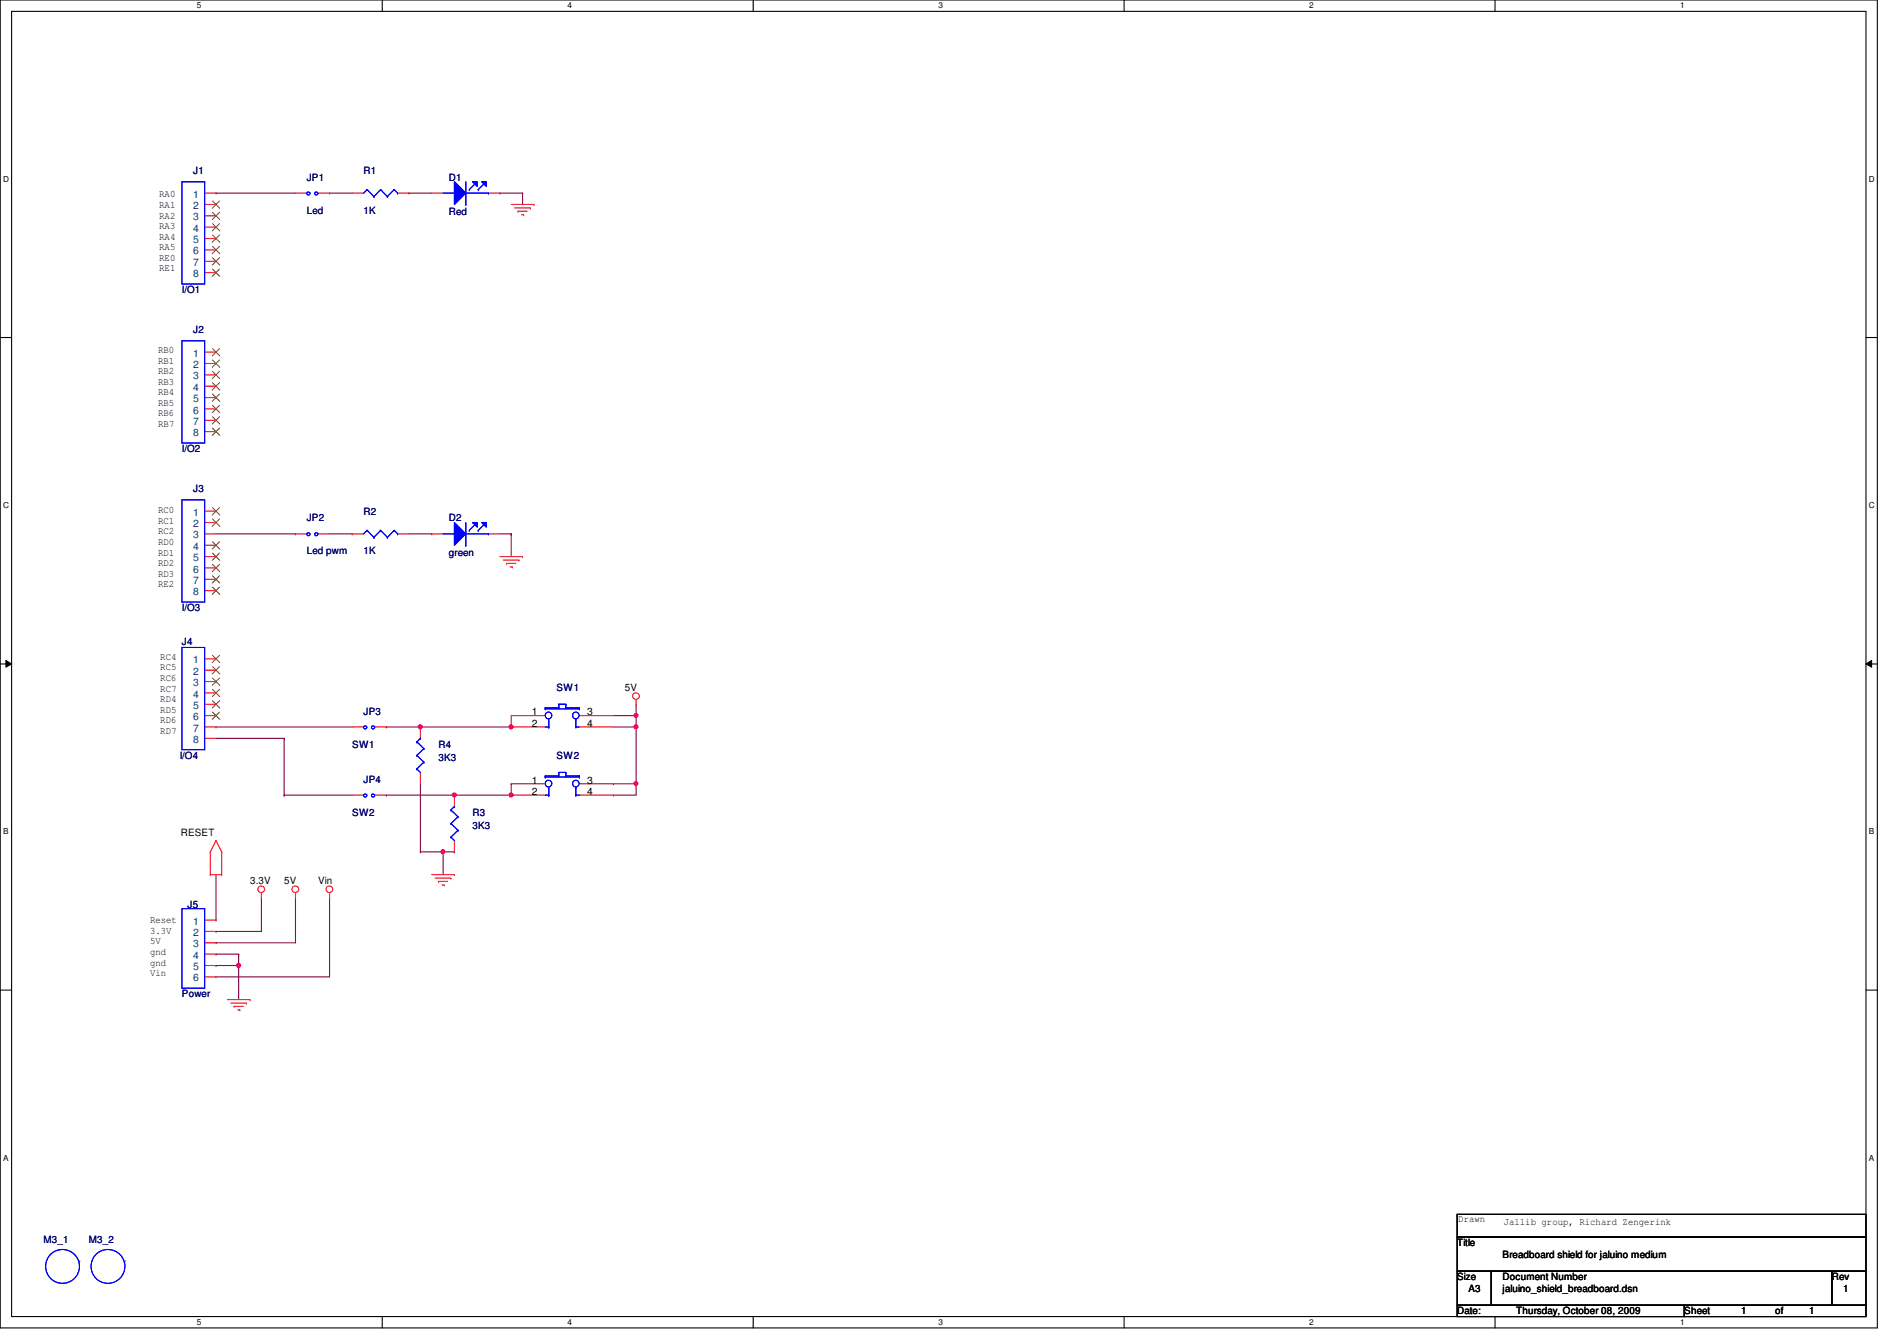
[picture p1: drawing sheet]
<svg xmlns="http://www.w3.org/2000/svg" width="297mm" height="210mm" viewBox="0 0 297 210" stroke-linecap="round" stroke-linejoin="round" font-family="sans-serif">
<path d="M0 0h294v207.9h-294zM1.8 1.8h290.4v204.3h-290.4z" fill="none" stroke="#000" stroke-width=".17"/>
<g fill="#fff">
<path d="M30.8 .2h.7v1.4h-.7z"/>
<path d="M30.8 206.2h.7v1.4h-.7z"/>
</g>
<path d="M59.9 0v1.8M59.9 206.1v1.8" fill="none" stroke="#000" stroke-width=".17"/>
<g fill="#fff">
<path d="M88.9 .2h.6v1.4h-.6z"/>
<path d="M88.9 206.2h.6v1.4h-.6z"/>
</g>
<path d="M117.9 0v1.8M117.9 206.1v1.8" fill="none" stroke="#000" stroke-width=".17"/>
<g fill="#fff">
<path d="M146.9 .2h.7v1.4h-.7z"/>
<path d="M146.9 206.2h.7v1.4h-.7z"/>
</g>
<path d="M176 0v1.8M176 206.1v1.8" fill="none" stroke="#000" stroke-width=".17"/>
<g fill="#fff">
<path d="M205 .2h.7v1.4h-.7z"/>
<path d="M205 206.2h.7v1.4h-.7z"/>
</g>
<path d="M234.1 0v1.8M234.1 206.1v1.8" fill="none" stroke="#000" stroke-width=".17"/>
<g fill="#fff">
<path d="M263.1 .2h.7v1.4h-.7z"/>
<path d="M263.1 206.2h.7v1.4h-.7z"/>
<path d="M.5 27.3h.9v1.4h-.9z"/>
<path d="M292.6 27.3h.9v1.4h-.9z"/>
<path d="M.5 78.4h.9v1.4h-.9z"/>
<path d="M292.6 78.4h.9v1.4h-.9z"/>
</g>
<path d="M0 52.8h1.8M292.2 52.8h1.8" fill="none" stroke="#000" stroke-width=".17"/>
<g fill="#fff">
<path d="M.5 129.5h.8v1.4h-.8z"/>
<path d="M292.6 129.5h.9v1.4h-.9z"/>
</g>
<path d="M0 103.9h1.8M292.2 103.9h1.8" fill="none" stroke="#000" stroke-width=".17"/>
<path d="M.9 103.4l.9 .5-.9 .5zM292.2 103.9l.9-.5v1z" fill="#000"/>
<path d="M.9 103.4l.9 .5-.9 .5zM292.2 103.9l.9-.5v1z" fill="none" stroke="#000" stroke-width=".16"/>
<g fill="#fff">
<path d="M.5 180.5h.8v1.4h-.8z"/>
<path d="M292.6 180.5h.9v1.4h-.9z"/>
</g>
<path d="M0 155h1.8M292.2 155h1.8" fill="none" stroke="#000" stroke-width=".17"/>
<path d="M33.8 149.4h.1M33.8 149.4h3.6M37.4 151.1h.1M37.4 151.1v5.4" fill="none" stroke="#800040" stroke-width=".17"/>
<circle cx="37.4" cy="151.1" r=".32" fill="#f0f"/>
<circle cx="37.4" cy="151.1" r=".32" fill="none" stroke="#f0f" stroke-width=".17"/>
<g fill="none" stroke="#800040" stroke-width=".17">
<path d="M33.8 30.2h.1M33.8 30.2h12.5M51.6 30.2h.1M51.6 30.2h3.6M64 30.2h.1M64 30.2h3.6M78.3 30.2h.1M78.3 30.2h3.5M81.8 30.2h.1M81.8 30.2v1.8M33.8 83.6h12.5M46.3 83.6h.1"/>
<path d="M51.6 83.6h3.6M55.2 83.6h.1M64 83.6h3.6M67.6 83.6h.1M78.3 83.6h1.7M80 83.6h.1M80 83.6v3.5M33.8 136.9v7.1M96.1 122.7h.1M96.1 122.7h3.5M99.6 122.7h.1M99.6 122.7v1.8"/>
<path d="M33.8 151.1h.1M33.8 147.6h.1M33.8 145.8h.1M33.8 152.9h.1M33.8 144h.1M37.4 149.4h.1M37.4 149.4v1.7h-3.6M40.9 140.5h.1M40.9 140.5v5.3h-7.1M46.3 140.5h.1M46.3 140.5v7.1h-12.5M51.6 140.5h.1"/>
<path d="M51.6 140.5v12.4h-17.8"/>
</g>
<circle cx="99.6" cy="122.7" r=".32" fill="#f0f"/>
<circle cx="99.6" cy="122.7" r=".32" fill="none" stroke="#f0f" stroke-width=".17"/>
<path d="M96.1 113.8h3.5M99.6 113.8h.1M96.1 124.5h.1M96.1 124.5h3.5" fill="none" stroke="#800040" stroke-width=".17"/>
<circle cx="99.6" cy="113.8" r=".32" fill="#f0f"/>
<circle cx="99.6" cy="113.8" r=".32" fill="none" stroke="#f0f" stroke-width=".17"/>
<path d="M96.1 112h3.5M99.6 112h.1M99.6 113.8h.1M99.6 112v10.7M99.6 122.7h.1" fill="none" stroke="#800040" stroke-width=".17"/>
<circle cx="99.6" cy="112" r=".32" fill="#f0f"/>
<circle cx="99.6" cy="112" r=".32" fill="none" stroke="#f0f" stroke-width=".17"/>
<path d="M71.2 124.5h.1M80 122.7h.1M80 122.7v1.8h-8.8" fill="none" stroke="#800040" stroke-width=".17"/>
<circle cx="80" cy="124.4" r=".32" fill="#f0f"/>
<circle cx="80" cy="124.4" r=".32" fill="none" stroke="#f0f" stroke-width=".17"/>
<circle cx="71.1" cy="124.4" r=".32" fill="#f0f"/>
<circle cx="71.1" cy="124.4" r=".32" fill="none" stroke="#f0f" stroke-width=".17"/>
<path d="M80 113.8h.1M80 112v1.8" fill="none" stroke="#800040" stroke-width=".17"/>
<circle cx="80" cy="113.8" r=".32" fill="#f0f"/>
<circle cx="80" cy="113.8" r=".32" fill="none" stroke="#f0f" stroke-width=".17"/>
<path d="M65.8 113.8h.1M65.8 113.8h14.2" fill="none" stroke="#800040" stroke-width=".17"/>
<circle cx="65.8" cy="113.8" r=".32" fill="#f0f"/>
<circle cx="65.8" cy="113.8" r=".32" fill="none" stroke="#f0f" stroke-width=".17"/>
<g fill="none" stroke="#800040" stroke-width=".17">
<path d="M33.8 113.8h.1M33.8 113.8h21.4M33.8 115.6h10.7M44.5 115.6h.1M44.5 115.6v8.9M60.5 113.8h.1M60.5 113.8h5.3M44.5 124.5h.1M44.5 124.5h10.7M60.5 124.5h.1M60.5 124.5h10.7M65.8 133.3h.1"/>
<path d="M65.8 122.7v10.6M65.8 133.3h3.6M69.4 133.3h.1M69.4 133.3v3.6"/>
</g>
<circle cx="69.4" cy="133.3" r=".32" fill="#f0f"/>
<circle cx="69.4" cy="133.3" r=".32" fill="none" stroke="#f0f" stroke-width=".17"/>
<path d="M99.6 112h.1M99.6 110.2v1.8M69.4 133.3h1.8M71.2 133.3h.1" fill="none" stroke="#800040" stroke-width=".17"/>
<g fill="none" stroke="#f00" stroke-width=".17">
<path d="M32 32h1.8M32 30.2h1.8M32 33.8h1.8M32 35.6h1.8M32 37.3h1.8M32 39.1h1.8M55.2 30.2h1.7M62.3 30.2h1.7M67.6 30.2h1.8M76.5 30.2h1.8M80 32h3.6M80.6 32.6h2.5"/>
<path d="M81.1 33.1h.1M81.1 33.1h1.4M81.7 33.6h.3M82 33.6h.1M83.1 32.6h.1M83.6 32h.1M32 40.9h1.8M32 42.7h1.8M46.3 83.6h1.7M49.8 83.6h1.8M55.2 83.6h1.7M62.3 83.6h1.7"/>
<path d="M78.3 87.1h3.5M78.8 87.7h2.5M79.3 88.2h.1M79.3 88.2h1.5M79.9 88.7h.3M80.2 88.7h.1M81.3 87.7h.1M81.8 87.1h.1M32 103.1h1.8M32 104.9h1.8M32 106.7h1.8M32 108.5h1.8"/>
<path d="M32 110.2h1.8M32 112h1.8M32 113.8h1.8M32 115.6h1.8M55.2 113.8h1.7M58.7 113.8h1.8M65.8 113.8v1.8M99.6 110.2h.1M99.6 109.5v.7M32.9 133.3h.1M32.9 136.9h.1M32.9 133.3v3.6"/>
<path d="M32.9 136.9h1.8M33.8 131.6h.1M33.8 131.6l-.9 1.7M33.8 131.6l.9 1.7M34.7 133.3h.1M34.7 136.9h.1M34.7 133.3v3.6M40.9 139.7v.8M46.3 139.7v.8M51.6 139.7v.8M55.2 124.5h1.7M58.7 124.5h1.8"/>
<path d="M65.8 120.9v1.8M67.6 136.9h3.6M68.2 137.5h2.4M68.7 138h.1M68.7 138h1.4M69.2 138.5h.3M69.5 138.5h.1M70.6 137.5h.1M71.2 136.9h.1M71.2 124.5v1.7M71.2 131.6v1.7M32 144h1.8"/>
<path d="M32 145.8h1.8M32 147.6h1.8M32 149.4h1.8M32 151.1h1.8M32 152.9h1.8M35.6 156.5h3.6M36.1 157h2.5M36.7 157.5h.1M36.7 157.5h1.4M37.2 158.1h.3M37.5 158.1h.1M38.6 157h.1"/>
<path d="M39.2 156.5h.1M40.9 140.5h.1M46.3 140.5h.1M51.6 140.5h.1M19.6 197.4h.1"/>
<circle cx="99.6" cy="109" r=".52"/>
<circle cx="40.9" cy="139.2" r=".52"/>
<circle cx="46.3" cy="139.2" r=".52"/>
<circle cx="51.6" cy="139.2" r=".52"/>
</g>
<path d="M228.2 190.1h64v3.5h-64zM228.2 193.6h64v5.4h-64zM228.2 199h5.3v5.3h-5.3zM233.5 199h53.3v5.3h-53.3zM286.8 199h5.4v5.3h-5.4zM228.2 204.3h35.5v1.8h-35.5zM263.7 204.3h28.5v1.8h-28.5z" fill="none" stroke="#000" stroke-width=".17"/>
<g fill="none" stroke="#804000" stroke-width=".16">
<path d="M33.3 31.5l1.1 1.1M33.3 33.2l1.1 1.2M33.3 35l1.1 1.2M33.3 36.8l1.1 1.1M33.3 38.6l1.1 1.1M34.4 31.5l-1.2 1.1M34.4 33.2l-1.2 1.2M34.4 35l-1.2 1.2M34.4 36.8l-1.2 1.1M34.4 38.6l-1.2 1.1M33.3 40.3l1.1 1.2M33.3 42.1l1.1 1.2"/>
<path d="M34.4 40.3l-1.2 1.2M34.4 42.1l-1.2 1.2M33.3 102.6l1.1 1.1M33.3 104.4l1.1 1.1M33.3 106.1l1.1 1.2M33.3 107.9l1.1 1.2M33.3 109.7l1.1 1.1M33.3 111.5l1.1 1.1M34.4 102.6l-1.2 1.1M34.4 104.4l-1.2 1.1M34.4 106.1l-1.2 1.2M34.4 107.9l-1.2 1.2"/>
<path d="M34.4 109.7l-1.2 1.1M34.4 111.5l-1.2 1.1"/>
</g>
<g fill="none" stroke="#00f" stroke-width=".17">
<path d="M28.5 28.4h3.5v16h-3.5zM57.5 29.7h.1M57.5 29.7l-.6 .5M57.5 29.7l1 1.1M58.5 30.8h.1M59.6 29.7h.1M59.6 29.7l-1.1 1.1M59.6 29.7l1.1 1.1M60.7 30.8h.1M61.7 29.7h.1M61.7 29.7l-1 1.1M61.7 29.7l.6 .5"/>
<path d="M62.3 30.2h.1M57.5 83h.1M57.5 83l-.6 .6M57.5 83l1 1.1M58.5 84.1h.1M59.6 83h.1M59.6 83l-1.1 1.1M59.6 83l1.1 1.1M60.7 84.1h.1M61.7 83h.1M61.7 83l-1 1.1M61.7 83l.6 .6"/>
<path d="M62.3 83.6h.1M28.5 101.3h3.5v16h-3.5zM65.3 118.2h.1M65.3 116.1h.1M65.3 118.2l1.1 1.1M65.3 116.1l1.1 1.1M65.8 115.6h.1M65.8 115.6l-.5 .5M66.4 119.3h.1M66.4 117.2h.1M66.4 119.3l-1.1 1.1M66.4 117.2l-1.1 1"/>
<path d="M65.3 120.4h.1M65.3 120.4l.5 .5M70.6 131h.1M70.6 128.9h.1M70.6 126.8h.1M70.6 131l.6 .6M70.6 128.9l1.1 1.1M70.6 126.8l1.1 1M71.2 126.2h.1M71.2 126.2l-.6 .6M71.7 130h.1M71.7 127.8h.1"/>
<path d="M71.7 130l-1.1 1M71.7 127.8l-1.1 1.1M28.5 142.2h3.5v12.5h-3.5z"/>
<circle cx="48.3" cy="83.6" r=".25"/>
<circle cx="49.5" cy="83.6" r=".25"/>
<circle cx="57.2" cy="113.8" r=".25"/>
<circle cx="58.4" cy="113.8" r=".25"/>
<circle cx="57.2" cy="124.5" r=".25"/>
<circle cx="58.4" cy="124.5" r=".25"/>
<circle cx="16.9" cy="198.2" r="2.65"/>
</g>
<path d="M71.2 28.4l1.7 1.8-1.7 1.8z" fill="#00f"/>
<path d="M71.2 28.4l1.7 1.8-1.7 1.8z" fill="none" stroke="#00f" stroke-width=".17"/>
<path d="M74 28.4h.7v.8z" fill="#00f"/>
<path d="M74 28.4h.7v.8z" fill="none" stroke="#00f" stroke-width=".17"/>
<path d="M75.4 28.4h.8v.8z" fill="#00f"/>
<path d="M69.4 30.2h1.8M71.2 30.2h.1M72.9 32h.1M72.9 28.4v3.6M72.9 30.2h3.6M73.5 29.7h.1M74.4 28.8l-.9 .9M74.9 29.7h.1M75.4 28.4h.8v.8zM75.8 28.8l-.9 .9M76.5 30.2h.1" fill="none" stroke="#00f" stroke-width=".17"/>
<path d="M71.2 28.4l1.7 1.8-1.7 1.8z" fill="#00f"/>
<path d="M71.2 28.4l1.7 1.8-1.7 1.8z" fill="none" stroke="#00f" stroke-width=".17"/>
<path d="M74 28.4h.7v.8z" fill="#00f"/>
<path d="M74 28.4h.7v.8z" fill="none" stroke="#00f" stroke-width=".17"/>
<path d="M75.4 28.4h.8v.8z" fill="#00f"/>
<path d="M69.4 30.2h1.8M71.2 30.2h.1M72.9 32h.1M72.9 28.4v3.6M72.9 30.2h3.6M73.5 29.7h.1M74.4 28.8l-.9 .9M74.9 29.7h.1M75.4 28.4h.8v.8zM75.8 28.8l-.9 .9M76.5 30.2h.1M28.5 53.3h3.5v16h-3.5z" fill="none" stroke="#00f" stroke-width=".17"/>
<path d="M32 55.1h1.8M32 56.9h1.8M32 58.7h1.8M32 60.5h1.8M32 62.2h1.8M32 64h1.8M32 65.8h1.8M32 67.6h1.8M67.6 83.6h1.8M76.5 83.6h1.8" fill="none" stroke="#f00" stroke-width=".17"/>
<g fill="none" stroke="#804000" stroke-width=".16">
<path d="M33.3 54.6l1.1 1.1M33.3 56.3l1.1 1.2M33.3 58.1l1.1 1.2M33.3 59.9l1.1 1.1M34.4 54.6l-1.2 1.1M34.4 56.3l-1.2 1.2M34.4 58.1l-1.2 1.2M34.4 59.9l-1.2 1.1M33.3 61.7l1.1 1.1M33.3 63.5l1.1 1.1M33.3 65.2l1.1 1.2M33.3 67l1.1 1.2"/>
<path d="M34.4 61.7l-1.2 1.1M34.4 63.5l-1.2 1.1M34.4 65.2l-1.2 1.2M34.4 67l-1.2 1.2"/>
</g>
<path d="M71.2 81.8l1.7 1.8-1.7 1.7z" fill="#00f"/>
<path d="M71.2 81.8l1.7 1.8-1.7 1.7z" fill="none" stroke="#00f" stroke-width=".17"/>
<path d="M74 81.8h.7v.7z" fill="#00f"/>
<path d="M74 81.8h.7v.7z" fill="none" stroke="#00f" stroke-width=".17"/>
<path d="M75.4 81.8h.8v.7z" fill="#00f"/>
<path d="M69.4 83.6h1.8M71.2 83.6h.1M72.9 85.3h.1M72.9 81.8v3.5M72.9 83.6h3.6M73.5 83h.1M74.4 82.1l-.9 .9M74.9 83h.1M75.4 81.8h.8v.7zM75.8 82.1l-.9 .9M76.5 83.6h.1" fill="none" stroke="#00f" stroke-width=".17"/>
<path d="M71.2 81.8l1.7 1.8-1.7 1.7z" fill="#00f"/>
<path d="M71.2 81.8l1.7 1.8-1.7 1.7z" fill="none" stroke="#00f" stroke-width=".17"/>
<path d="M74 81.8h.7v.7z" fill="#00f"/>
<path d="M74 81.8h.7v.7z" fill="none" stroke="#00f" stroke-width=".17"/>
<path d="M75.4 81.8h.8v.7z" fill="#00f"/>
<g fill="none" stroke="#00f" stroke-width=".17">
<path d="M28.5 78.2h3.5v16h-3.5zM69.4 83.6h1.8M71.2 83.6h.1M72.9 85.3h.1M72.9 81.8v3.5M72.9 83.6h3.6M73.5 83h.1M74.4 82.1l-.9 .9M74.9 83h.1M75.4 81.8h.8v.7zM75.8 82.1l-.9 .9M76.5 83.6h.1"/>
<path d="M85.4 110.8h.1M85.4 111h.1M85.4 110.8v.2M85.4 111h5.3M85.4 110.8h2.1M85.4 113.8h.5M85.9 113.8h.1M85.9 112.6v1.2M87.5 110.2h.1M87.5 110.8h.1M87.5 110.2v.6M87.5 110.2h1.1"/>
<path d="M88.6 110.8h.1M88.6 110.2h.1M88.6 110.2v.6M88.6 110.8h2.1M90.2 113.8h.1M90.2 112.6h.1M90.2 112.6v1.2M90.2 113.8h.5M90.7 111h.1M90.7 110.8h.1M90.7 110.8v.2M85.4 121.5h.1"/>
<path d="M85.4 121.6h.1M85.4 121.6h5.3M85.4 121.5h2.1M85.4 121.5v.1M85.4 124.5h.5M85.9 124.5h.1M85.9 123.2v1.3M87.5 120.9h.1M87.5 121.5h.1M87.5 120.9h1.1M87.5 120.9v.6M88.6 121.5h.1"/>
<path d="M88.6 120.9h.1M88.6 121.5h2.1M88.6 120.9v.6M90.2 124.5h.1M90.2 123.2h.1M90.2 124.5h.5M90.2 123.2v1.3M90.7 121.6h.1M90.7 121.5h.1M90.7 121.5v.1"/>
<circle cx="48.3" cy="30.3" r=".25"/>
<circle cx="49.5" cy="30.3" r=".25"/>
<circle cx="85.9" cy="112" r=".52"/>
<circle cx="90.2" cy="112" r=".52"/>
<circle cx="85.9" cy="122.7" r=".52"/>
<circle cx="90.2" cy="122.7" r=".52"/>
<circle cx="9.8" cy="198.2" r="2.65"/>
</g>
<g fill="none" stroke="#f00" stroke-width=".17">
<path d="M46.3 30.2h1.7M49.8 30.2h1.8M32 80h1.8M32 81.8h1.8M32 83.6h1.8M32 85.3h1.8M32 87.1h1.8M32 88.9h1.8M32 90.7h1.8M32 92.5h1.8M80 112h5.4M80 113.8h5.4"/>
<path d="M90.7 112h5.4M90.7 113.8h5.4M80 122.7h5.4M80 124.5h5.4M90.7 122.7h5.4M90.7 124.5h5.4M12.5 197.4h.1"/>
</g>
<g fill="none" stroke="#804000" stroke-width=".16">
<path d="M33.3 79.5l1.1 1.1M34.4 79.5l-1.2 1.1M33.3 81.2l1.1 1.2M33.3 84.8l1.1 1.1M33.3 86.6l1.1 1.1M33.3 88.3l1.1 1.2M33.3 90.1l1.1 1.2M33.3 91.9l1.1 1.1M34.4 81.2l-1.2 1.2M34.4 84.8l-1.2 1.1M34.4 86.6l-1.2 1.1M34.4 88.3l-1.2 1.2"/>
<path d="M34.4 90.1l-1.2 1.2M34.4 91.9l-1.2 1.1"/>
</g>
<circle cx="37.4" cy="151.1" r=".32" fill="#f0f"/>
<circle cx="37.4" cy="151.1" r=".32" fill="none" stroke="#f0f" stroke-width=".17"/>
<circle cx="99.6" cy="122.7" r=".32" fill="#f0f"/>
<circle cx="99.6" cy="122.7" r=".32" fill="none" stroke="#f0f" stroke-width=".17"/>
<circle cx="99.6" cy="113.8" r=".32" fill="#f0f"/>
<circle cx="99.6" cy="113.8" r=".32" fill="none" stroke="#f0f" stroke-width=".17"/>
<circle cx="99.6" cy="112" r=".32" fill="#f0f"/>
<circle cx="99.6" cy="112" r=".32" fill="none" stroke="#f0f" stroke-width=".17"/>
<circle cx="80" cy="124.4" r=".32" fill="#f0f"/>
<circle cx="80" cy="124.4" r=".32" fill="none" stroke="#f0f" stroke-width=".17"/>
<circle cx="71.1" cy="124.4" r=".32" fill="#f0f"/>
<circle cx="71.1" cy="124.4" r=".32" fill="none" stroke="#f0f" stroke-width=".17"/>
<circle cx="80" cy="113.8" r=".32" fill="#f0f"/>
<circle cx="80" cy="113.8" r=".32" fill="none" stroke="#f0f" stroke-width=".17"/>
<circle cx="65.8" cy="113.8" r=".32" fill="#f0f"/>
<circle cx="65.8" cy="113.8" r=".32" fill="none" stroke="#f0f" stroke-width=".17"/>
<circle cx="69.4" cy="133.3" r=".32" fill="#f0f"/>
<circle cx="69.4" cy="133.3" r=".32" fill="none" stroke="#f0f" stroke-width=".17"/>
<g font-size="1.6" fill="#000080">
<text x="30.3" y="27.2">J1</text>
<text x="48" y="28.3">JP1</text>
<text x="56.9" y="27.2">R1</text>
<text x="70.3" y="28.3">D1</text>
<text x="48" y="33.4">Led</text>
<text x="56.9" y="33.4">1K</text>
<text x="70.3" y="33.6">Red</text>
<text x="28.5" y="45.9">I/O1</text>
<text x="30.3" y="52.1">J2</text>
<text x="28.5" y="70.8">I/O2</text>
<text x="30.3" y="77">J3</text>
<text x="48" y="81.6">JP2</text>
<text x="56.9" y="80.6">R2</text>
<text x="70.3" y="81.6">D2</text>
<text x="48" y="86.8">Led pwm</text>
<text x="56.9" y="86.8">1K</text>
<text x="70.3" y="87">green</text>
<text x="28.5" y="95.7">I/O3</text>
<text x="28.5" y="101">J4</text>
<text x="56.9" y="111.8">JP3</text>
<text x="87.2" y="108.1">SW1</text>
<text x="28.1" y="118.8">I/O4</text>
<text x="55.2" y="117">SW1</text>
<text x="68.7" y="117">R4</text>
<text x="68.7" y="119.1">3K3</text>
<text x="87.2" y="118.8">SW2</text>
<text x="56.9" y="122.5">JP4</text>
<text x="55.2" y="127.7">SW2</text>
<text x="74" y="127.7">R3</text>
<text x="74" y="129.8">3K3</text>
<text x="29.4" y="142.1">J5</text>
<text x="28.5" y="156.1">Power</text>
<text x="6.8" y="194.5">M3_1</text>
<text x="13.9" y="194.5">M3_2</text>
</g>
<g font-size="1.6">
<text x="24.9" y="30.9">RA0</text>
<text x="24.9" y="32.6">RA1</text>
<text x="24.9" y="34.2">RA2</text>
<text x="24.9" y="35.9">RA3</text>
<text x="24.9" y="37.5">RA4</text>
<text x="24.9" y="39.2">RA5</text>
<text x="24.9" y="40.8">RE0</text>
<text x="24.9" y="42.5">RE1</text>
<text x="24.8" y="55.3">RB0</text>
<text x="24.8" y="56.9">RB1</text>
<text x="24.8" y="58.6">RB2</text>
<text x="24.8" y="60.2">RB3</text>
<text x="24.8" y="61.9">RB4</text>
<text x="24.8" y="63.5">RB5</text>
<text x="24.8" y="65.2">RB6</text>
<text x="24.8" y="66.8">RB7</text>
<text x="24.8" y="80.3">RC0</text>
<text x="24.8" y="82">RC1</text>
<text x="24.8" y="83.7">RC2</text>
<text x="24.8" y="85.3">RD0</text>
<text x="24.8" y="87">RD1</text>
<text x="24.8" y="88.6">RD2</text>
<text x="24.8" y="90.3">RD3</text>
<text x="24.8" y="91.9">RE2</text>
<text x="25.1" y="103.3">RC4</text>
<text x="25.1" y="104.9">RC5</text>
<text x="25.1" y="106.6">RC6</text>
<text x="25.1" y="108.2">RC7</text>
<text x="25.1" y="109.9">RD4</text>
<text x="25.1" y="111.5">RD5</text>
<text x="25.1" y="113.2">RD6</text>
<text x="83.3" y="112">1</text>
<text x="83.3" y="113.7">2</text>
<text x="91.9" y="112">3</text>
<text x="91.9" y="113.7">4</text>
<text x="97.8" y="108.1">5V</text>
<text x="25.1" y="114.9">RD7</text>
<text x="83.3" y="122.6">1</text>
<text x="83.3" y="124.4">2</text>
<text x="91.9" y="122.6">3</text>
<text x="91.9" y="124.4">4</text>
<text x="28.3" y="130.9">RESET</text>
<text x="39.2" y="138.3">3.3V</text>
<text x="44.5" y="138.3">5V</text>
<text x="49.8" y="138.3">Vin</text>
<text x="23.5" y="144.5">Reset</text>
<text x="23.5" y="146.2">3.3V</text>
<text x="23.5" y="147.8">5V</text>
<text x="23.5" y="149.5">gnd</text>
<text x="23.5" y="151.1">gnd</text>
<text x="23.5" y="152.8">Vin</text>
<text x="228.3" y="191.3">Drawn</text>
<text x="235.5" y="191.8">Jallib group, Richard Zengerink</text>
<text x="228.2" y="195.1">Title</text>
<text x="235.3" y="196.8">Breadboard shield for jaluino medium</text>
<text x="228.2" y="200.4">Size</text>
<text x="230" y="202.2">A3</text>
<text x="235.3" y="200.4">Document Number</text>
<text x="235.3" y="202.2">jaluino_shield_breadboard.dsn</text>
<text x="286.8" y="200.4">Rev</text>
<text x="288.6" y="202.2">1</text>
<text x="228.2" y="205.7">Date:</text>
<text x="237.4" y="205.7">Thursday, October 08, 2009</text>
<text x="263.7" y="205.7">Sheet</text>
<text x="272.6" y="205.7">1</text>
<text x="278" y="205.7">of</text>
<text x="283.3" y="205.7">1</text>
</g>
<g font-size="1.6" fill="#004080">
<text x="30.3" y="30.9">1</text>
<text x="30.3" y="32.7">2</text>
<text x="30.3" y="34.5">3</text>
<text x="30.3" y="36.3">4</text>
<text x="30.3" y="38.1">5</text>
<text x="30.3" y="39.8">6</text>
<text x="30.3" y="41.6">7</text>
<text x="30.3" y="43.4">8</text>
<text x="30.3" y="55.8">1</text>
<text x="30.3" y="57.6">2</text>
<text x="30.3" y="59.4">3</text>
<text x="30.3" y="61.2">4</text>
<text x="30.3" y="62.9">5</text>
<text x="30.3" y="64.7">6</text>
<text x="30.3" y="66.5">7</text>
<text x="30.3" y="68.3">8</text>
<text x="30.3" y="80.7">1</text>
<text x="30.3" y="82.5">2</text>
<text x="30.3" y="84.3">3</text>
<text x="30.3" y="86.1">4</text>
<text x="30.3" y="87.8">5</text>
<text x="30.3" y="89.6">6</text>
<text x="30.3" y="91.4">7</text>
<text x="30.3" y="93.2">8</text>
<text x="30.3" y="103.8">1</text>
<text x="30.3" y="105.6">2</text>
<text x="30.3" y="107.4">3</text>
<text x="30.3" y="109.2">4</text>
<text x="30.3" y="111">5</text>
<text x="30.3" y="112.7">6</text>
<text x="30.3" y="114.5">7</text>
<text x="30.3" y="116.3">8</text>
<text x="30.3" y="144.7">1</text>
<text x="30.3" y="146.5">2</text>
<text x="30.3" y="148.3">3</text>
<text x="30.3" y="150.1">4</text>
<text x="30.3" y="151.8">5</text>
<text x="30.3" y="153.6">6</text>
</g>
<g font-size="1.3">
<text x="30.8" y="1.3">5</text>
<text x="88.9" y="1.3">4</text>
<text x="146.9" y="1.3">3</text>
<text x="205" y="1.3">2</text>
<text x="263.1" y="1.3">1</text>
<text x=".5" y="28.4">D</text>
<text x="292.6" y="28.4">D</text>
<text x=".5" y="79.5">C</text>
<text x="292.6" y="79.5">C</text>
<text x=".5" y="130.6">B</text>
<text x="292.6" y="130.6">B</text>
<text x=".5" y="181.7">A</text>
<text x="292.6" y="181.7">A</text>
<text x="30.8" y="207.4">5</text>
<text x="88.9" y="207.4">4</text>
<text x="146.9" y="207.4">3</text>
<text x="205" y="207.4">2</text>
<text x="263.1" y="207.4">1</text>
</g>
</svg>
